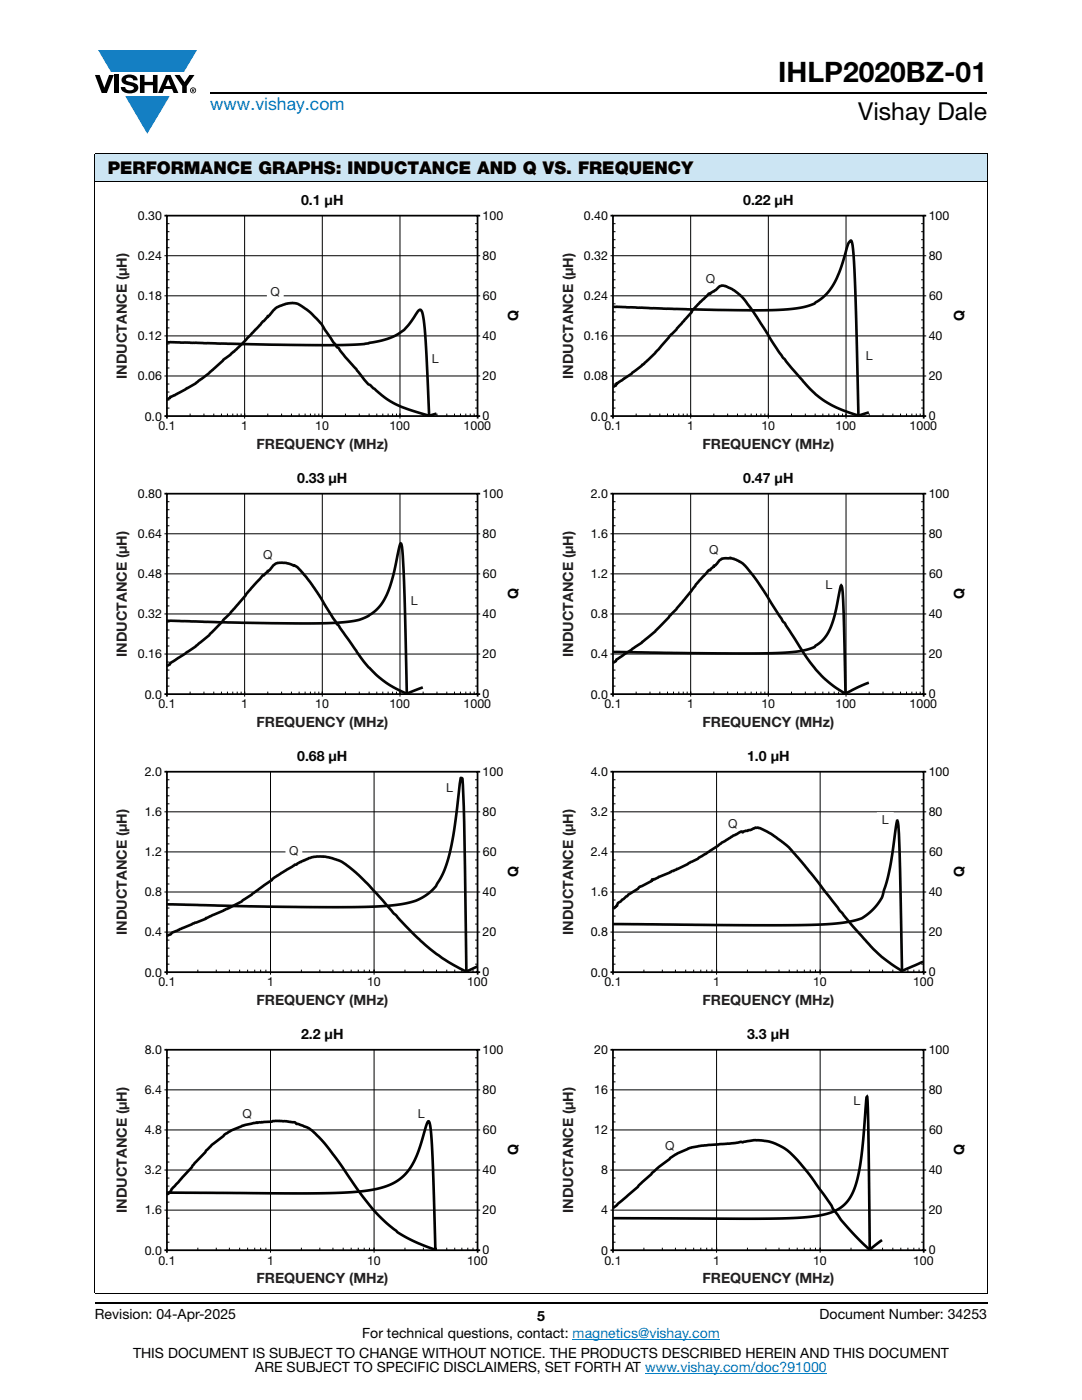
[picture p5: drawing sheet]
<svg xmlns="http://www.w3.org/2000/svg" width="216mm" height="279mm" viewBox="0 0 216 279" stroke-linecap="round" stroke-linejoin="round" font-family="sans-serif">
<g fill="#147fc3">
<path d="M19.6 10h19.7l-2.6 4.3h-1.1h-13.5z"/>
<path d="M25 19.2h8.9l-4.5 7.5z"/>
</g>
<g fill="#000">
<path d="M18.9 15h1l.9 2.5 1-2.5h.9l-1.4 3.6h-1zM22.9 15h.9v3.6h-.9zM24.6 15.3a2.1 2.1 0 0 1 2.8 .3l.1 .4h-.9a.79 .79 0 0 0-.7-.5 .79 .79 0 0 0-.8 .4l.3 .3 1 .2a1.08 1.08 0 0 1 1.2 1 1.08 1.08 0 0 1-1.1 1.2 1.73 1.73 0 0 1-2.4-1.2h.9a.96 .96 0 0 0 .8 .6 .96 .96 0 0 0 .9-.4 1.31 1.31 0 0 0-1.2-.6 1.03 1.03 0 0 1-1.1-.6 1.03 1.03 0 0 1 .2-1.1zM27.9 15h.9v1.3h1.7v-1.3h.9v3.6h-.9v-1.6h-1.7v1.6h-.9zM34.8 15h1.1l.9 1.4 1-1.4h1l-1.5 2.2v1.4h-.9v-1.4z"/>
<path d="M33.6 15.9l.5 1.3h-1.1zM33.1 15l-1.6 3.6h1l.3-.8h1.5l.3 .8h1l-1.6-3.6z"/>
<path d="M38.4 17.8h.2v.2h-.2zM38.3 17.7v.7h.1v-.3l.4 .3-.2-.3 .2-.2-.1-.2z"/>
<path d="M38.1 18a.46 .46 0 0 1 .9 0 .46 .46 0 0 1-.9 0zM37.9 18a.6 .6 0 0 0 1.2 0 .6 .6 0 0 0-1.2 0z"/>
</g>
<path d="M42 18.6h155M18.9 260h178.1" fill="none" stroke="#000" stroke-width=".36"/>
<path d="M114.3 267.3h29.3M128.7 274h36.3" fill="none" stroke="#007ec4" stroke-width=".2"/>
<path d="M18.9 30.7h178.1v5.5h-178.1z" fill="#cce5f3"/>
<g fill="none" stroke="#000" stroke-width=".2">
<path d="M18.9 30.7h178.1M18.9 36.2h178.1M18.9 30.8v227.3M197 30.8v227.3M32.8 51h62.5M32.8 59h62.5M33.3 52.6h.5M33.3 54.2h.5M33.3 55.8h.5M33.3 57.4h.5M33.3 44.6h.5M33.3 46.2h.5"/>
<path d="M33.3 47.8h.5M33.3 49.4h.5M32.8 75h62.5M33.3 60.6h.5M33.3 62.2h.5M33.3 63.8h.5M33.3 65.4h.5M33.3 68.6h.5M33.3 70.2h.5M33.3 71.8h.5M33.3 73.4h.5M33.3 76.6h.5"/>
<path d="M33.3 78.2h.5M33.3 79.8h.5M95.3 67h-62.5M33.3 81.4h.5M18.9 258.2h178.1"/>
</g>
<path d="M32.8 43h.5M33.3 43h62v40h-62zM32.8 83h.5" fill="none" stroke="#000" stroke-width=".35"/>
<path d="M53.4 56.9h3v3h-3z" fill="#fff"/>
<path d="M53.4 56.9h3v3h-3z" fill="none" stroke="#fff" stroke-width=".35"/>
<path d="M85.4 70.2h3v3h-3z" fill="#fff"/>
<path d="M85.4 70.2h3v3h-3z" fill="none" stroke="#fff" stroke-width=".35"/>
<path d="M95.3 43h.5M121.8 43h.5M122.3 43h62v40h-62zM33.3 83v.5M95.8 83h-.5v.5M121.8 83h.5" fill="none" stroke="#000" stroke-width=".35"/>
<g fill="none" stroke="#000" stroke-width=".2">
<path d="M48.8 43v40.5M64.3 43v40.5M79.8 43v40.5M94.8 52.6h.5M94.8 54.2h.5M94.8 55.8h.5M94.8 57.4h.5M94.8 44.6h.5M94.8 46.2h.5M94.8 47.8h.5M94.8 49.4h.5M95.3 51h.5"/>
<path d="M95.3 59h.5M121.8 51h62.5M121.8 59h62.5M122.3 52.6h.5M122.3 54.2h.5M122.3 55.8h.5M122.3 57.4h.5M122.3 44.6h.5M122.3 46.2h.5M122.3 47.8h.5M122.3 49.4h.5M94.8 60.6h.5"/>
<path d="M94.8 62.2h.5M94.8 63.8h.5M94.8 65.4h.5M94.8 68.6h.5M94.8 70.2h.5M94.8 71.8h.5M94.8 73.4h.5M94.8 76.6h.5M94.8 78.2h.5M94.8 79.8h.5M95.3 75h.5M95.3 67h.5"/>
<path d="M121.8 75h62.5M122.3 60.6h.5M122.3 62.2h.5M122.3 63.8h.5M122.3 65.4h.5M122.3 68.6h.5M122.3 70.2h.5M122.3 71.8h.5M122.3 73.4h.5M122.3 76.6h.5M122.3 78.2h.5M122.3 79.8h.5"/>
<path d="M184.3 67h-62.5M33.3 82.5v.5M37.9 82.5v.5M40.7 82.5v.5M42.7 82.5v.5M44.2 82.5v.5M45.4 82.5v.5M46.4 82.5v.5M47.3 82.5v.5M48.1 82.5v.5M48.8 82.5v.5M53.4 82.5v.5"/>
<path d="M56.2 82.5v.5M58.2 82.5v.5M59.7 82.5v.5M60.9 82.5v.5M61.9 82.5v.5M62.8 82.5v.5M63.6 82.5v.5M68.9 82.5v.5M71.7 82.5v.5M73.7 82.5v.5M75.2 82.5v.5M76.4 82.5v.5"/>
<path d="M77.4 82.5v.5M78.3 82.5v.5M79.1 82.5v.5M84.4 82.5v.5M87.2 82.5v.5M89.2 82.5v.5M90.7 82.5v.5M91.9 82.5v.5M92.9 82.5v.5M93.8 82.5v.5M94.6 82.5v.5M94.8 81.4h.5"/>
<path d="M95.3 82.5v.5M122.3 81.4h.5"/>
</g>
<path d="M33.3 68.3l27.5 .6h7.3l4.6-.2 4.1-.9 2.5-1.1 1.3-.9 .8-.9 1.9-2.6a.51 .51 0 0 1 .5-.5 .51 .51 0 0 1 .5 .6l.3 1.9 .3 3.8 .7 14.9M33.3 79.6l.5-.1 .2-.3 .9-.3 4.1-2.3 2.7-2.1 2.9-2.7 1.4-1 1.6-1.5 7.4-7.8 1.9-.8 1.5-.2 1 .1 .7 .4 1.6 1.1 1.5 1.5 1 1.1 3 4.6 .4 .2 1.3 1.7 2.1 2.4 2.5 3.1 .4 .2 2.8 2.4 1.8 1.1 2 1 4.2 1.3a2.83 2.83 0 0 0 2.4-.2" fill="none" stroke="#050504" stroke-width=".53"/>
<path d="M140.3 54.2h3v3h-3z" fill="#fff"/>
<path d="M140.3 54.2h3v3h-3z" fill="none" stroke="#fff" stroke-width=".35"/>
<path d="M171.9 69.5h3v3h-3z" fill="#fff"/>
<path d="M171.9 69.5h3v3h-3z" fill="none" stroke="#fff" stroke-width=".35"/>
<path d="M184.3 43h.5M32.8 98.5h.5M33.3 98.5h62v40h-62zM122.3 83v.5M184.8 83h-.5v.5M32.8 138.5h.5" fill="none" stroke="#000" stroke-width=".35"/>
<g fill="none" stroke="#000" stroke-width=".2">
<path d="M137.8 43v40.5M153.3 43v40.5M168.8 43v40.5M183.8 52.6h.5M183.8 54.2h.5M183.8 55.8h.5M183.8 57.4h.5M183.8 44.6h.5M183.8 46.2h.5M183.8 47.8h.5M183.8 49.4h.5M184.3 51h.5"/>
<path d="M184.3 59h.5M183.8 60.6h.5M183.8 62.2h.5M183.8 63.8h.5M183.8 65.4h.5M183.8 68.6h.5M183.8 70.2h.5M183.8 71.8h.5M183.8 73.4h.5M183.8 76.6h.5M183.8 78.2h.5M183.8 79.8h.5"/>
<path d="M184.3 75h.5M184.3 67h.5M122.3 82.5v.5M126.9 82.5v.5M129.7 82.5v.5M131.7 82.5v.5M133.2 82.5v.5M134.4 82.5v.5M135.5 82.5v.5M136.3 82.5v.5M137.1 82.5v.5M142.4 82.5v.5"/>
<path d="M145.2 82.5v.5M147.2 82.5v.5M148.7 82.5v.5M149.9 82.5v.5M150.9 82.5v.5M151.8 82.5v.5M152.6 82.5v.5M157.9 82.5v.5M160.7 82.5v.5M162.7 82.5v.5M164.2 82.5v.5M165.4 82.5v.5"/>
<path d="M166.4 82.5v.5M167.3 82.5v.5M168.1 82.5v.5M173.4 82.5v.5M176.2 82.5v.5M178.2 82.5v.5M179.7 82.5v.5M180.9 82.5v.5M181.9 82.5v.5M182.8 82.5v.5M183.6 82.5v.5M183.8 81.4h.5"/>
<path d="M184.3 82.5v.5M32.8 106.5h62.5M32.8 114.5h62.5M33.3 116.1h.5M33.3 117.7h.5M33.3 119.3h.5M33.3 108.1h.5M33.3 109.7h.5M33.3 111.3h.5M33.3 112.9h.5M33.3 100.1h.5M33.3 101.7h.5"/>
<path d="M33.3 103.3h.5M33.3 104.9h.5M32.8 122.5h62.5M32.8 130.5h62.5M33.3 120.9h.5M33.3 124.1h.5M33.3 125.7h.5M33.3 127.3h.5M33.3 128.9h.5M33.3 132.1h.5M33.3 133.7h.5M33.3 135.3h.5"/>
<path d="M33.3 136.9h.5"/>
</g>
<path d="M122.3 61.2l15.3 .5 13.1 .2 5.7-.1 3.9-.5 2.3-.7 1.6-1.3 1.3-1.3 1.5-2.6 1.6-4.6a4.4 4.4 0 0 1 1.2-2.8 32.4 32.4 0 0 1 .8 7.9l.7 27.1M122.3 77.2l.6-.3 .1-.3 3-2 2-1.6 2.7-2.5 2.9-3.4 1.3-1.3 3-3.4 .6-.8 2.9-3h.3l1.9-1.5 .8-.1 2 .9 2.1 1.8 2.5 3.5 5.2 8.1 5.5 6.4 1.7 1.6 2.3 1.4 2.2 1 2.6 1a2.78 2.78 0 0 0 2.4-.3l.5-.1" fill="none" stroke="#050504" stroke-width=".53"/>
<path d="M51.9 109.3h3v3h-3z" fill="#fff"/>
<path d="M51.9 109.3h3v3h-3z" fill="none" stroke="#fff" stroke-width=".35"/>
<path d="M81.2 118.5h3v3h-3z" fill="#fff"/>
<path d="M81.2 118.5h3v3h-3z" fill="none" stroke="#fff" stroke-width=".35"/>
<path d="M95.3 98.5h.5M121.8 98.5h.5M122.3 98.5h62v40h-62zM33.3 138.5v.5M95.8 138.5h-.5v.5M121.8 138.5h.5" fill="none" stroke="#000" stroke-width=".35"/>
<g fill="none" stroke="#000" stroke-width=".2">
<path d="M48.8 98.5v40.5M64.3 98.5v40.5M79.8 98.5v40.5M94.8 116.1h.5M94.8 117.7h.5M94.8 119.3h.5M94.8 108.1h.5M94.8 109.7h.5M94.8 111.3h.5M94.8 112.9h.5M94.8 100.1h.5M94.8 101.7h.5"/>
<path d="M94.8 103.3h.5M94.8 104.9h.5M95.3 106.5h.5M95.3 114.5h.5M121.8 106.5h62.5M121.8 114.5h62.5M122.3 116.1h.5M122.3 117.7h.5M122.3 119.3h.5M122.3 108.1h.5M122.3 109.7h.5M122.3 111.3h.5"/>
<path d="M122.3 112.9h.5M122.3 100.1h.5M122.3 101.7h.5M122.3 103.3h.5M122.3 104.9h.5M33.3 138v.5M37.9 138v.5M40.7 138v.5M42.7 138v.5M44.2 138v.5M45.4 138v.5M46.4 138v.5"/>
<path d="M47.3 138v.5M48.1 138v.5M48.8 138v.5M53.4 138v.5M56.2 138v.5M58.2 138v.5M59.7 138v.5M60.9 138v.5M61.9 138v.5M62.8 138v.5M63.6 138v.5M68.9 138v.5"/>
<path d="M71.7 138v.5M73.7 138v.5M75.2 138v.5M76.4 138v.5M77.4 138v.5M78.3 138v.5M79.1 138v.5M84.4 138v.5M87.2 138v.5M89.2 138v.5M90.7 138v.5M91.9 138v.5"/>
<path d="M92.9 138v.5M93.8 138v.5M94.6 138v.5M94.8 120.9h.5M94.8 124.1h.5M94.8 125.7h.5M94.8 127.3h.5M94.8 128.9h.5M94.8 132.1h.5M94.8 133.7h.5M94.8 135.3h.5M94.8 136.9h.5"/>
<path d="M95.3 138v.5M95.3 130.5h.5M95.3 122.5h.5M121.8 130.5h62.5M121.8 122.5h62.5M122.3 120.9h.5M122.3 124.1h.5M122.3 125.7h.5M122.3 127.3h.5M122.3 128.9h.5M122.3 132.1h.5M122.3 133.7h.5"/>
<path d="M122.3 135.3h.5M122.3 136.9h.5"/>
</g>
<path d="M33.3 123.9l15.3 .4 13.5 .1 5.8-.2 3.8-.5 1.9-.8 1.1-.8 1.2-1.2 .8-1.3 .8-1.6 .7-2.1 1.5-6.7 .3-.8 .3 1.5 .3 5.5 .6 23.1M33.3 132.9l.6-.3 .1-.3 5-3.2 2.7-2.3 4.3-4.4 6.4-7.6h.3l.7-.8 .5-.3 .6-.9 .9-.5h1.7l1.7 .5 .6 .4 1.8 2 2.5 3.6 3.5 5.7 .4 .4 4.2 6.1 1.7 2.1 1.8 1.8 1.6 1.2 3.2 1.9a1.82 1.82 0 0 0 2.3-.1l2-.7" fill="none" stroke="#050504" stroke-width=".53"/>
<path d="M140.9 108.4h3v3h-3z" fill="#fff"/>
<path d="M140.9 108.4h3v3h-3z" fill="none" stroke="#fff" stroke-width=".35"/>
<path d="M163.9 115.3h3v3h-3z" fill="#fff"/>
<path d="M163.9 115.3h3v3h-3z" fill="none" stroke="#fff" stroke-width=".35"/>
<path d="M184.3 98.5h.5M122.3 138.5v.5M184.8 138.5h-.5v.5M32.8 154h.5M33.3 154h62v40h-62zM32.8 194h.5" fill="none" stroke="#000" stroke-width=".35"/>
<g fill="none" stroke="#000" stroke-width=".2">
<path d="M137.8 98.5v40.5M153.3 98.5v40.5M168.8 98.5v40.5M183.8 116.1h.5M183.8 117.7h.5M183.8 119.3h.5M183.8 108.1h.5M183.8 109.7h.5M183.8 111.3h.5M183.8 112.9h.5M183.8 100.1h.5M183.8 101.7h.5"/>
<path d="M183.8 103.3h.5M183.8 104.9h.5M184.3 106.5h.5M184.3 114.5h.5M122.3 138v.5M126.9 138v.5M129.7 138v.5M131.7 138v.5M133.2 138v.5M134.4 138v.5M135.5 138v.5M136.3 138v.5"/>
<path d="M137.1 138v.5M142.4 138v.5M145.2 138v.5M147.2 138v.5M148.7 138v.5M149.9 138v.5M150.9 138v.5M151.8 138v.5M152.6 138v.5M157.9 138v.5M160.7 138v.5M162.7 138v.5"/>
<path d="M164.2 138v.5M165.4 138v.5M166.4 138v.5M167.3 138v.5M168.1 138v.5M173.4 138v.5M176.2 138v.5M178.2 138v.5M179.7 138v.5M180.9 138v.5M181.9 138v.5M182.8 138v.5"/>
<path d="M183.6 138v.5M183.8 120.9h.5M183.8 124.1h.5M183.8 125.7h.5M183.8 127.3h.5M183.8 128.9h.5M183.8 132.1h.5M183.8 133.7h.5M183.8 135.3h.5M183.8 136.9h.5M184.3 138v.5M184.3 130.5h.5"/>
<path d="M184.3 122.5h.5M33.3 155.6h.5M33.3 157.2h.5M33.3 158.8h.5M32.8 162h62.5M32.8 170h62.5M33.3 171.6h.5M33.3 173.2h.5M33.3 174.8h.5M33.3 176.4h.5M33.3 179.6h.5M33.3 163.6h.5"/>
<path d="M33.3 165.2h.5M33.3 166.8h.5M33.3 168.4h.5M33.3 160.4h.5M95.3 178h-62.5M32.8 186h62.5M33.3 181.2h.5M33.3 182.8h.5M33.3 184.4h.5M33.3 187.6h.5M33.3 189.2h.5M33.3 190.8h.5"/>
<path d="M33.3 192.4h.5"/>
</g>
<path d="M122.3 130.1l29.7 .3 5.7-.2 3.5-.6 1.3-.5 1.2-.9 .9-1 .7-1 1.2-3.2 1.4-6.2a22.7 22.7 0 0 1 .5 6.3l.3 15.4M122.3 132.3l.6-.4 .1-.3 5-3.3 2.7-2.3 4.3-4.4 4.6-5.8 1.8-2h.3l.7-.9 .4-.2 .8-.9 .4-.3 1.8-.1 2 .8 1.4 1.3 2.2 2.9 4.8 7.6 .4 .4 5.1 7.8 2.6 3 2 1.7 1.4 .9a1.22 1.22 0 0 0 1.5 .4l4.2-2" fill="none" stroke="#050504" stroke-width=".53"/>
<path d="M57.1 168.4h3v3h-3z" fill="#fff"/>
<path d="M57.1 168.4h3v3h-3z" fill="none" stroke="#fff" stroke-width=".35"/>
<path d="M88.2 155.7h3v3h-3z" fill="#fff"/>
<path d="M88.2 155.7h3v3h-3z" fill="none" stroke="#fff" stroke-width=".35"/>
<path d="M95.3 154h.5M121.8 154h.5M122.3 154h62v40h-62zM33.3 194v.5M95.8 194h-.5v.5M121.8 194h.5" fill="none" stroke="#000" stroke-width=".35"/>
<g fill="none" stroke="#000" stroke-width=".2">
<path d="M54 154v40.5M74.6 154v40.5M94.8 155.6h.5M94.8 157.2h.5M94.8 158.8h.5M122.3 155.6h.5M122.3 157.2h.5M122.3 158.8h.5M94.8 171.6h.5M94.8 173.2h.5M94.8 174.8h.5M94.8 176.4h.5"/>
<path d="M94.8 179.6h.5M94.8 163.6h.5M94.8 165.2h.5M94.8 166.8h.5M94.8 168.4h.5M94.8 160.4h.5M95.3 162h.5M95.3 170h.5M95.3 178h.5M121.8 162h62.5M121.8 170h62.5M122.3 171.6h.5"/>
<path d="M122.3 173.2h.5M122.3 174.8h.5M122.3 176.4h.5M122.3 179.6h.5M122.3 163.6h.5M122.3 165.2h.5M122.3 166.8h.5M122.3 168.4h.5M122.3 160.4h.5M184.3 178h-62.5M33.3 193.5v.5M39.5 193.5v.5"/>
<path d="M43.2 193.5v.5M45.8 193.5v.5M47.8 193.5v.5M49.4 193.5v.5M50.8 193.5v.5M52 193.5v.5M53.1 193.5v.5M60.1 193.5v.5M63.8 193.5v.5M66.4 193.5v.5M68.5 193.5v.5M70.1 193.5v.5"/>
<path d="M71.5 193.5v.5M72.7 193.5v.5M73.7 193.5v.5M80.8 193.5v.5M84.5 193.5v.5M87.1 193.5v.5M89.1 193.5v.5M90.7 193.5v.5M92.2 193.5v.5M93.3 193.5v.5M94.4 193.5v.5M94.8 181.2h.5"/>
<path d="M94.8 182.8h.5M94.8 184.4h.5M94.8 187.6h.5M94.8 189.2h.5M94.8 190.8h.5M94.8 192.4h.5M95.3 193.5v.5M95.3 186h.5M121.8 186h62.5M122.3 181.2h.5M122.3 182.8h.5M122.3 184.4h.5"/>
<path d="M122.3 187.6h.5M122.3 189.2h.5M122.3 190.8h.5M122.3 192.4h.5"/>
</g>
<path d="M33.3 180.5l20.5 .4 17.4 .1 7.5-.4 2.5-.4 1.9-.5 2.2-1.2 1.6-1.6 1.2-2 .8-1.8 .8-2.7 .7-3.5 1.4-10.9 .2-.7 .3 .2 .3 7.2 .5 31.3M33.3 186.7l.7-.2 .5-.4 4-1.8 2.4-.9 7.2-3.4 6.1-4.3 .6-.6 5-3 2.5-1 .9-.2 1.7 .1 2.9 .8 2.3 1.6 3.2 3 5.2 5.9 5.5 5.5 4.2 3.4 3.9 2.2a1.4 1.4 0 0 0 2 0l1.2-.5" fill="none" stroke="#050504" stroke-width=".53"/>
<path d="M144.7 163h3v3h-3z" fill="#fff"/>
<path d="M144.7 163h3v3h-3z" fill="none" stroke="#fff" stroke-width=".35"/>
<path d="M175.2 162.3h3v3h-3z" fill="#fff"/>
<path d="M175.2 162.3h3v3h-3z" fill="none" stroke="#fff" stroke-width=".35"/>
<path d="M184.3 154h.5M122.3 194v.5M184.8 194h-.5v.5M32.8 209.5h.5M33.3 209.5h62v40h-62zM32.8 249.5h.5" fill="none" stroke="#000" stroke-width=".35"/>
<g fill="none" stroke="#000" stroke-width=".2">
<path d="M143 154v40.5M163.7 154l-.1 40.5M183.8 155.6h.5M183.8 157.2h.5M183.8 158.8h.5M183.8 171.6h.5M183.8 173.2h.5M183.8 174.8h.5M183.8 176.4h.5M183.8 179.6h.5M183.8 163.6h.5M183.8 165.2h.5"/>
<path d="M183.8 166.8h.5M183.8 168.4h.5M183.8 160.4h.5M184.3 162h.5M184.3 170h.5M184.3 178h.5M122.3 193.5v.5M128.5 193.5v.5M132.2 193.5v.5M134.8 193.5v.5M136.8 193.5v.5M138.4 193.5v.5"/>
<path d="M139.8 193.5v.5M141 193.5v.5M142.1 193.5v.5M149.1 193.5v.5M152.8 193.5v.5M155.4 193.5v.5M157.5 193.5v.5M159.1 193.5v.5M160.5 193.5v.5M161.7 193.5v.5M162.7 193.5v.5M169.8 193.5v.5"/>
<path d="M173.5 193.5v.5M176.1 193.5v.5M178.1 193.5v.5M179.7 193.5v.5M181.2 193.5v.5M182.3 193.5v.5M183.4 193.5v.5M183.8 181.2h.5M183.8 182.8h.5M183.8 184.4h.5M183.8 187.6h.5M183.8 189.2h.5"/>
<path d="M183.8 190.8h.5M183.8 192.4h.5M184.3 186h.5M184.3 193.5v.5M32.8 217.5h62.5M33.3 219.1h.5M33.3 211.1h.5M33.3 212.7h.5M33.3 214.3h.5M33.3 215.9h.5M32.8 225.5h62.5M33.3 227.1h.5"/>
<path d="M33.3 228.7h.5M33.3 230.3h.5M33.3 231.9h.5M33.3 235.1h.5M33.3 236.7h.5M33.3 238.3h.5M33.3 239.9h.5M33.3 220.7h.5M33.3 222.3h.5M33.3 223.9h.5M95.3 233.5h-62.5M32.8 241.5h62.5"/>
<path d="M33.3 243.1h.5M33.3 244.7h.5M33.3 246.3h.5M33.3 247.9h.5"/>
</g>
<path d="M122.3 184.4l32.4 .3 6.9-.1 4.5-.2 3.5-.5 2.4-.6 1.8-1.4 1.5-1.8a5.5 5.5 0 0 0 1.2-2.8l1.1-4.4 1.2-8.2 .2-.9 .1 .1a218.2 218.2 0 0 1 .7 18.5l.2 11.6M122.3 181.4l.8-.6 .2-.6 2.1-1.7 1.8-1.1 .5-.4 2.2-1.1 .2-.3 .5-.1 .8-.5 3-1.2 4.8-2.4 4-2.5 .9-.8 3.1-1.8a1.08 1.08 0 0 1 1.1-.3l1.4-.3 1.1-.5 .8 .1 2.3 1.1 3.2 2.5 5.1 5.8 5.3 7 2.7 3.2 5.1 5.4 3.5 2.7a1.72 1.72 0 0 0 2.5 .2l2.9-1.3" fill="none" stroke="#050504" stroke-width=".53"/>
<path d="M47.8 220.9h3v3h-3z" fill="#fff"/>
<path d="M47.8 220.9h3v3h-3z" fill="none" stroke="#fff" stroke-width=".35"/>
<path d="M82.6 220.9h3v3h-3z" fill="#fff"/>
<path d="M82.6 220.9h3v3h-3z" fill="none" stroke="#fff" stroke-width=".35"/>
<path d="M95.3 209.5h.5M121.8 209.5h.5M122.3 209.5h62v40h-62zM33.3 249.5v.5M95.8 249.5h-.5v.5M121.8 249.5h.5" fill="none" stroke="#000" stroke-width=".35"/>
<g fill="none" stroke="#000" stroke-width=".2">
<path d="M54 209.5v40.5M74.6 209.5v40.5M94.8 219.1h.5M94.8 211.1h.5M94.8 212.7h.5M94.8 214.3h.5M94.8 215.9h.5M95.3 217.5h.5M121.8 217.5h62.5M122.3 219.1h.5M122.3 211.1h.5M122.3 212.7h.5"/>
<path d="M122.3 214.3h.5M122.3 215.9h.5M94.8 227.1h.5M94.8 228.7h.5M94.8 230.3h.5M94.8 231.9h.5M94.8 235.1h.5M94.8 236.7h.5M94.8 238.3h.5M94.8 239.9h.5M94.8 220.7h.5M94.8 222.3h.5"/>
<path d="M94.8 223.9h.5M95.3 225.5h.5M95.3 233.5h.5M121.8 225.5h62.5M122.3 227.1h.5M122.3 228.7h.5M122.3 230.3h.5M122.3 231.9h.5M122.3 235.1h.5M122.3 236.7h.5M122.3 238.3h.5M122.3 239.9h.5"/>
<path d="M122.3 220.7h.5M122.3 222.3h.5M122.3 223.9h.5M184.3 233.5h-62.5M33.3 249v.5M39.5 249v.5M43.2 249v.5M45.8 249v.5M47.8 249v.5M49.4 249v.5M50.8 249v.5M52 249v.5"/>
<path d="M53.1 249v.5M60.1 249v.5M63.8 249v.5M66.4 249v.5M68.5 249v.5M70.1 249v.5M71.5 249v.5M72.7 249v.5M73.7 249v.5M80.8 249v.5M84.5 249v.5M87.1 249v.5"/>
<path d="M89.1 249v.5M90.7 249v.5M92.2 249v.5M93.3 249v.5M94.4 249v.5M94.8 243.1h.5M94.8 244.7h.5M94.8 246.3h.5M94.8 247.9h.5M95.3 249v.5M95.3 241.5h.5M121.8 241.5h62.5"/>
<path d="M122.3 243.1h.5M122.3 244.7h.5M122.3 246.3h.5M122.3 247.9h.5"/>
</g>
<path d="M33.3 238l32.4 .1 6.3-.3 4.1-.7 1.7-.6 1.5-.8 1.3-1 1.1-1.4 1.5-2.9 1.9-6 .4-.6a15.2 15.2 0 0 1 .7 5.2l.7 20.5M33.3 238.4l.8-.7 .1-.4 4-4.3 .7-.9 3.3-3.6 2.6-2 1.4-.9 2.1-.9 2.9-.7 3.9-.3 3.7 .3 .4 .3 2.5 .9 2.5 2.3 3.3 4.3 5.1 7.3 2 2.5 2.5 2.5 2.2 1.8 1.9 1.1 3.2 1.5 2.6 .9" fill="none" stroke="#000" stroke-width=".53"/>
<path d="M132.2 227.2h3v3h-3z" fill="#fff"/>
<path d="M132.2 227.2h3v3h-3z" fill="none" stroke="#fff" stroke-width=".35"/>
<path d="M169.5 218.3h3v3h-3z" fill="#fff"/>
<path d="M169.5 218.3h3v3h-3z" fill="none" stroke="#fff" stroke-width=".35"/>
<path d="M184.3 209.5h.5M122.3 249.5v.5M184.8 249.5h-.5v.5" fill="none" stroke="#000" stroke-width=".35"/>
<g fill="none" stroke="#000" stroke-width=".2">
<path d="M143 209.5v40.5M163.7 209.5l-.1 40.5M183.8 219.1h.5M183.8 211.1h.5M183.8 212.7h.5M183.8 214.3h.5M183.8 215.9h.5M184.3 217.5h.5M183.8 227.1h.5M183.8 228.7h.5M183.8 230.3h.5M183.8 231.9h.5"/>
<path d="M183.8 235.1h.5M183.8 236.7h.5M183.8 238.3h.5M183.8 239.9h.5M183.8 220.7h.5M183.8 222.3h.5M183.8 223.9h.5M184.3 225.5h.5M184.3 233.5h.5M122.3 249v.5M128.5 249v.5M132.2 249v.5"/>
<path d="M134.8 249v.5M136.8 249v.5M138.4 249v.5M139.8 249v.5M141 249v.5M142.1 249v.5M149.1 249v.5M152.8 249v.5M155.4 249v.5M157.5 249v.5M159.1 249v.5M160.5 249v.5"/>
<path d="M161.7 249v.5M162.7 249v.5M169.8 249v.5M173.5 249v.5M176.1 249v.5M178.1 249v.5M179.7 249v.5M181.2 249v.5M182.3 249v.5M183.4 249v.5M183.8 243.1h.5M183.8 244.7h.5"/>
<path d="M183.8 246.3h.5M183.8 247.9h.5M184.3 241.5h.5M184.3 249v.5"/>
</g>
<path d="M122.3 243.1h34.7l6.1-.5 2.1-.4 1.5-.6 1.4-.9 1.2-1.2 .9-1.6 .7-2.1 1-5.2 .9-11 .2-.7 .3 8.4 .2 22.2M122.3 241.1l4.9-4.2 4.3-4 3.3-2.5 2.5-1.2 2.7-.6 5.5-.4 2.3-.3 .4 .1 2.2-.4 2.8 .2 1.5 .4 1.8 .9 1.1 .9 1.4 1.3 3 3.7 5.8 8.5 2.5 2.7 2.4 2.5a1.01 1.01 0 0 0 1.1 .5l2.2-1.7" fill="none" stroke="#000" stroke-width=".53"/>
<text font-size="5.6" x="155.3" y="16.4">IHLP2020BZ-01</text>
<text font-size="4.9" x="171.3" y="24">Vishay Dale</text>
<text font-size="3.5" fill="#007ec4" x="42" y="21.9">www.vishay.com</text>
<text font-size="3.5" x="21.5" y="34.8">PERFORMANCE GRAPHS: INDUCTANCE AND Q VS. FREQUENCY</text>
<g font-size="2.8" fill="#050504">
<text x="60.1" y="41">0.1 μH</text>
<text x="148.3" y="41">0.22 μH</text>
<text x="59.3" y="96.5">0.33 μH</text>
<text x="148.3" y="96.5">0.47 μH</text>
<text x="59.3" y="152">0.68 μH</text>
<text x="149.1" y="152">1.0 μH</text>
<text x="60.1" y="207.5">2.2 μH</text>
<text x="149.1" y="207.5">3.3 μH</text>
</g>
<g font-size="2.8">
<text x="103.4" y="64.1" transform="rotate(-90 103.4 64.1)">Q</text>
<text x="192.4" y="64.1" transform="rotate(-90 192.4 64.1)">Q</text>
<text x="103.4" y="119.6" transform="rotate(-90 103.4 119.6)">Q</text>
<text x="192.4" y="119.6" transform="rotate(-90 192.4 119.6)">Q</text>
<text x="103.4" y="175.1" transform="rotate(-90 103.4 175.1)">Q</text>
<text x="192.4" y="175.1" transform="rotate(-90 192.4 175.1)">Q</text>
<text x="103.4" y="230.6" transform="rotate(-90 103.4 230.6)">Q</text>
<text x="192.4" y="230.6" transform="rotate(-90 192.4 230.6)">Q</text>
<text x="18.9" y="263.3">Revision: 04-Apr-2025</text>
<text x="107.2" y="263.6">5</text>
<text x="163.6" y="263.3">Document Number: 34253</text>
<text x="72.3" y="267.1">For technical questions, contact: magnetics@vishay.com</text>
<text x="26.5" y="271">THIS DOCUMENT IS SUBJECT TO CHANGE WITHOUT NOTICE. THE PRODUCTS DESCRIBED HEREIN AND THIS DOCUMENT</text>
<text x="50.9" y="273.8">ARE SUBJECT TO SPECIFIC DISCLAIMERS, SET FORTH AT www.vishay.com/doc?91000</text>
</g>
<g font-size="2.8" fill="#231f20">
<text x="25.3" y="75.6" transform="rotate(-90 25.3 75.6)">INDUCTANCE (μH)</text>
<text x="114.3" y="75.6" transform="rotate(-90 114.3 75.6)">INDUCTANCE (μH)</text>
<text x="51.2" y="89.5">FREQUENCY (MHz)</text>
<text x="140.2" y="89.5">FREQUENCY (MHz)</text>
<text x="25.3" y="131.1" transform="rotate(-90 25.3 131.1)">INDUCTANCE (μH)</text>
<text x="114.3" y="131.1" transform="rotate(-90 114.3 131.1)">INDUCTANCE (μH)</text>
<text x="51.2" y="145">FREQUENCY (MHz)</text>
<text x="140.2" y="145">FREQUENCY (MHz)</text>
<text x="25.3" y="186.6" transform="rotate(-90 25.3 186.6)">INDUCTANCE (μH)</text>
<text x="114.3" y="186.6" transform="rotate(-90 114.3 186.6)">INDUCTANCE (μH)</text>
<text x="51.2" y="200.5">FREQUENCY (MHz)</text>
<text x="140.2" y="200.5">FREQUENCY (MHz)</text>
<text x="25.3" y="242.1" transform="rotate(-90 25.3 242.1)">INDUCTANCE (μH)</text>
<text x="114.3" y="242.1" transform="rotate(-90 114.3 242.1)">INDUCTANCE (μH)</text>
<text x="51.2" y="256">FREQUENCY (MHz)</text>
<text x="140.2" y="256">FREQUENCY (MHz)</text>
</g>
<g font-size="2.5">
<text x="27.5" y="43.9">0.30</text>
<text x="96.3" y="43.9">100</text>
<text x="116.5" y="43.9">0.40</text>
<text x="185.3" y="43.9">100</text>
<text x="27.5" y="51.9">0.24</text>
<text x="96.3" y="51.9">80</text>
<text x="116.5" y="51.9">0.32</text>
<text x="185.3" y="51.9">80</text>
<text x="27.5" y="59.9">0.18</text>
<text x="96.4" y="59.8">60</text>
<text x="116.5" y="59.9">0.24</text>
<text x="185.4" y="59.8">60</text>
<text x="27.5" y="67.9">0.12</text>
<text x="96.3" y="67.8">40</text>
<text x="116.5" y="67.9">0.16</text>
<text x="185.3" y="67.8">40</text>
<text x="27.5" y="75.9">0.06</text>
<text x="96.3" y="75.8">20</text>
<text x="116.5" y="75.9">0.08</text>
<text x="185.3" y="75.8">20</text>
<text x="28.9" y="83.9">0.0</text>
<text x="96.3" y="83.8">0</text>
<text x="117.9" y="83.9">0.0</text>
<text x="185.3" y="83.8">0</text>
<text x="27.5" y="99.4">0.80</text>
<text x="96.3" y="99.4">100</text>
<text x="117.9" y="99.4">2.0</text>
<text x="185.3" y="99.4">100</text>
<text x="27.5" y="107.4">0.64</text>
<text x="96.3" y="107.3">80</text>
<text x="117.9" y="107.4">1.6</text>
<text x="185.3" y="107.3">80</text>
<text x="27.5" y="115.4">0.48</text>
<text x="96.4" y="115.3">60</text>
<text x="117.9" y="115.4">1.2</text>
<text x="185.4" y="115.3">60</text>
<text x="27.5" y="123.4">0.32</text>
<text x="96.3" y="123.3">40</text>
<text x="117.9" y="123.4">0.8</text>
<text x="185.3" y="123.3">40</text>
<text x="27.5" y="131.4">0.16</text>
<text x="96.3" y="131.3">20</text>
<text x="117.9" y="131.4">0.4</text>
<text x="185.3" y="131.3">20</text>
<text x="28.9" y="139.4">0.0</text>
<text x="96.3" y="139.3">0</text>
<text x="117.9" y="139.4">0.0</text>
<text x="185.3" y="139.3">0</text>
<text x="28.9" y="154.8">2.0</text>
<text x="96.3" y="154.8">100</text>
<text x="117.9" y="154.8">4.0</text>
<text x="185.3" y="154.8">100</text>
<text x="28.9" y="162.9">1.6</text>
<text x="96.3" y="162.8">80</text>
<text x="117.9" y="162.9">3.2</text>
<text x="185.3" y="162.8">80</text>
<text x="28.9" y="170.9">1.2</text>
<text x="96.4" y="170.8">60</text>
<text x="117.9" y="170.9">2.4</text>
<text x="185.4" y="170.8">60</text>
<text x="28.9" y="178.9">0.8</text>
<text x="96.3" y="178.8">40</text>
<text x="117.9" y="178.9">1.6</text>
<text x="185.3" y="178.8">40</text>
<text x="28.9" y="186.9">0.4</text>
<text x="96.3" y="186.8">20</text>
<text x="117.9" y="186.9">0.8</text>
<text x="185.3" y="186.8">20</text>
<text x="28.9" y="194.9">0.0</text>
<text x="96.3" y="194.8">0</text>
<text x="117.9" y="194.9">0.0</text>
<text x="185.3" y="194.8">0</text>
<text x="28.9" y="210.3">8.0</text>
<text x="96.3" y="210.3">100</text>
<text x="118.6" y="210.3">20</text>
<text x="185.3" y="210.3">100</text>
<text x="28.9" y="218.3">6.4</text>
<text x="96.3" y="218.3">80</text>
<text x="118.6" y="218.3">16</text>
<text x="185.3" y="218.3">80</text>
<text x="28.9" y="226.4">4.8</text>
<text x="96.4" y="226.3">60</text>
<text x="118.6" y="226.4">12</text>
<text x="185.4" y="226.3">60</text>
<text x="28.9" y="234.4">3.2</text>
<text x="96.3" y="234.3">40</text>
<text x="119.9" y="234.4">8</text>
<text x="185.3" y="234.3">40</text>
<text x="28.9" y="242.4">1.6</text>
<text x="96.3" y="242.3">20</text>
<text x="119.9" y="242.4">4</text>
<text x="185.3" y="242.3">20</text>
<text x="28.9" y="250.4">0.0</text>
<text x="96.3" y="250.3">0</text>
<text x="119.9" y="250.4">0</text>
<text x="185.3" y="250.3">0</text>
</g>
<g font-size="2.5" fill="#231f20">
<text x="54" y="59.1">Q</text>
<text x="140.9" y="56.5">Q</text>
<text x="172.7" y="71.8">L</text>
<text x="86.2" y="72.5">L</text>
<text x="52.5" y="111.5">Q</text>
<text x="141.5" y="110.6">Q</text>
<text x="164.7" y="117.6">L</text>
<text x="82" y="120.8">L</text>
<text x="89" y="158">L</text>
<text x="145.3" y="165.3">Q</text>
<text x="176" y="164.5">L</text>
<text x="57.7" y="170.7">Q</text>
<text x="170.3" y="220.6">L</text>
<text x="48.4" y="223.2">Q</text>
<text x="83.4" y="223.2">L</text>
<text x="132.7" y="229.5">Q</text>
</g>
<g font-size="2.5" fill="#050504">
<text x="31.6" y="85.9">0.1</text>
<text x="48.1" y="85.9">1</text>
<text x="62.9" y="85.9">10</text>
<text x="77.7" y="85.9">100</text>
<text x="92.5" y="85.9">1000</text>
<text x="120.6" y="85.9">0.1</text>
<text x="137.1" y="85.9">1</text>
<text x="151.9" y="85.9">10</text>
<text x="166.7" y="85.9">100</text>
<text x="181.5" y="85.9">1000</text>
<text x="31.6" y="141.4">0.1</text>
<text x="48.1" y="141.4">1</text>
<text x="62.9" y="141.4">10</text>
<text x="77.7" y="141.4">100</text>
<text x="92.5" y="141.4">1000</text>
<text x="120.6" y="141.4">0.1</text>
<text x="137.1" y="141.4">1</text>
<text x="151.9" y="141.4">10</text>
<text x="166.7" y="141.4">100</text>
<text x="181.5" y="141.4">1000</text>
<text x="31.6" y="196.9">0.1</text>
<text x="53.3" y="196.9">1</text>
<text x="73.2" y="196.9">10</text>
<text x="93.2" y="196.9">100</text>
<text x="120.6" y="196.9">0.1</text>
<text x="142.3" y="196.9">1</text>
<text x="162.2" y="196.9">10</text>
<text x="182.2" y="196.9">100</text>
<text x="31.6" y="252.4">0.1</text>
<text x="53.3" y="252.4">1</text>
<text x="73.2" y="252.4">10</text>
<text x="93.2" y="252.4">100</text>
<text x="120.6" y="252.4">0.1</text>
<text x="142.3" y="252.4">1</text>
<text x="162.2" y="252.4">10</text>
<text x="182.2" y="252.4">100</text>
</g>
</svg>
